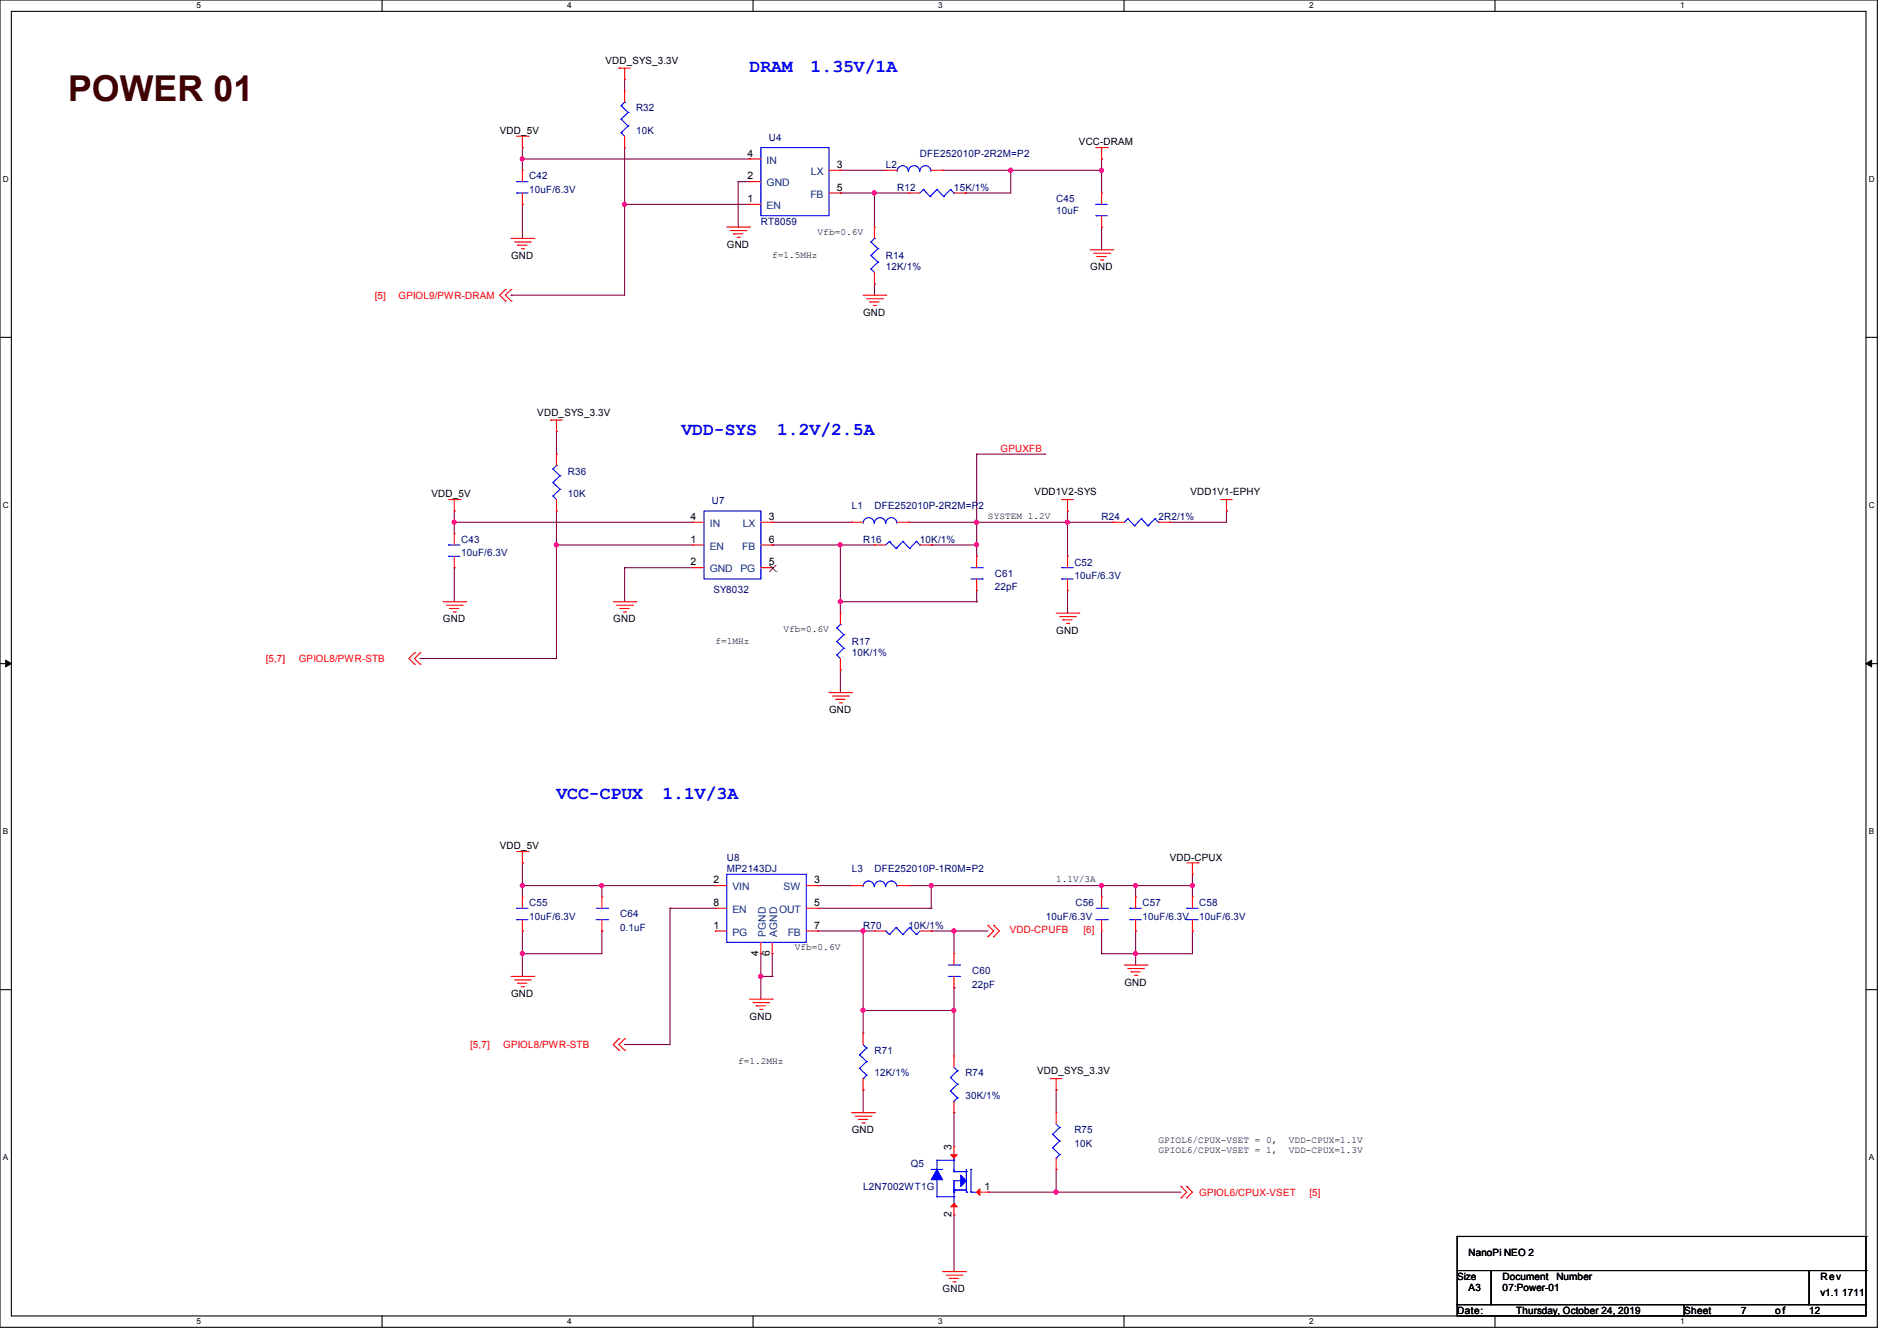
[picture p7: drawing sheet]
<svg xmlns="http://www.w3.org/2000/svg" width="297mm" height="210mm" viewBox="0 0 297 210" stroke-linecap="round" stroke-linejoin="round" font-family="sans-serif">
<path d="M0 0h293.9v207.9h-293.9zM1.8 1.8h290.3v204.3h-290.3z" fill="none" stroke="#000" stroke-width=".17"/>
<g fill="#fff">
<path d="M30.8 .2h.7v1.4h-.7z"/>
<path d="M30.8 206.2h.7v1.4h-.7z"/>
</g>
<path d="M59.8 0v1.8M59.8 206.1v1.8" fill="none" stroke="#000" stroke-width=".17"/>
<g fill="#fff">
<path d="M88.8 .2h.7v1.4h-.7z"/>
<path d="M88.8 206.2h.7v1.4h-.7z"/>
</g>
<path d="M117.9 0v1.8M117.9 206.1v1.8" fill="none" stroke="#000" stroke-width=".17"/>
<g fill="#fff">
<path d="M146.9 .2h.7v1.4h-.7z"/>
<path d="M146.9 206.2h.7v1.4h-.7z"/>
</g>
<path d="M176 0v1.8M176 206.1v1.8" fill="none" stroke="#000" stroke-width=".17"/>
<g fill="#fff">
<path d="M205 .2h.7v1.4h-.7z"/>
<path d="M205 206.2h.7v1.4h-.7z"/>
</g>
<path d="M234.1 0v1.8M234.1 206.1v1.8" fill="none" stroke="#000" stroke-width=".17"/>
<g fill="#fff">
<path d="M263.1 .2h.6v1.4h-.6z"/>
<path d="M263.1 206.2h.6v1.4h-.6z"/>
<path d="M.5 27.3h.9v1.4h-.9z"/>
<path d="M292.6 27.3h.9v1.4h-.9z"/>
<path d="M.5 78.4h.9v1.4h-.9z"/>
<path d="M292.6 78.4h.9v1.4h-.9z"/>
</g>
<path d="M0 52.8h1.8M292.1 52.8h1.8" fill="none" stroke="#000" stroke-width=".17"/>
<g fill="#fff">
<path d="M.5 129.5h.8v1.4h-.8z"/>
<path d="M292.6 129.5h.8v1.4h-.8z"/>
</g>
<path d="M0 103.9h1.8M292.1 103.9h1.8" fill="none" stroke="#000" stroke-width=".17"/>
<path d="M.9 103.4l.9 .5-.9 .5zM292.1 103.9l.9-.5v1z" fill="#000" stroke="#000" stroke-width=".16"/>
<g fill="#fff">
<path d="M.5 180.5h.8v1.4h-.8z"/>
<path d="M292.6 180.5h.8v1.4h-.8z"/>
</g>
<g fill="none" stroke="#000" stroke-width=".17">
<path d="M0 155h1.8M292.1 155h1.8M228.1 199h5.4v5.3h-5.4zM228.1 193.6h.1M228.1 193.6v5.4M228.1 193.6h64M233.5 199h49.8v5.3h-49.8zM283.3 199h8.8v5.3h-8.8zM292.1 193.6h.1M292.1 199h.1M292.1 193.6v5.4M228.1 204.3h35.6v1.8h-35.6z"/>
<path d="M263.7 204.3h28.4v1.8h-28.4z"/>
</g>
<g fill="none" stroke="#800040" stroke-width=".17">
<path d="M97.8 12.4h.1M97.8 12.4v1.8M81.8 32h.1M81.8 24.9h.1M81.8 23.1h.1M81.8 23.1v3.6M81.8 32v5.3M81.8 24.9h35.5M97.8 32h.1M97.8 23.1h.1M97.8 32h19.5M97.8 23.1v23.1h-17.8"/>
<path d="M115.6 28.4h.1M115.6 35.6h.1M115.6 28.4h1.7M115.6 28.4v7.2M117.3 24.9h.1M131.6 30.2h.1M131.6 26.7h.1M131.6 30.2h10.6M131.6 26.7h7.1M136.9 30.2h.1M136.9 30.2v5.4M147.6 26.7h.1"/>
<path d="M147.6 26.7h24.9M151.1 30.2h.1M158.2 26.7h.1M158.2 26.7v3.5h-7.1M172.5 35.6h.1M172.5 26.7h.1M172.5 24.9h.1M172.5 24.9v5.3M172.5 35.6v3.5M80 46.2h.1M136.9 44.4h.1M136.9 44.4v1.8"/>
<path d="M87.1 67.6h.1M87.1 67.6v3.5M152.9 71.1h.1M152.9 71.1v16M152.9 71.1h10.7M163.6 71.1h.1M71.1 80h.1M71.1 88.9h.1M71.1 81.8h.1M71.1 81.8h37.4M71.1 80v3.6M71.1 88.9v5.3"/>
<path d="M87.1 80h.1M87.1 85.3h.1M87.1 85.3h21.4M87.1 80v23.1h-21.3M97.8 88.9h.1M97.8 88.9v5.3M97.8 88.9h10.7M120.9 81.8h.1M120.9 85.3h.1M120.9 81.8h12.4M120.9 85.3h16M131.6 94.2h.1"/>
<path d="M131.6 85.3h.1M131.6 85.3v10.7M131.6 94.2h21.3M142.2 81.8h.1M142.2 81.8h32M145.8 85.3h.1M145.8 85.3h7.1M152.9 81.8h.1M152.9 85.3h.1M152.9 94.2h.1M152.9 92.5v1.7M167.1 80h.1"/>
<path d="M167.1 81.8h.1M167.1 92.5h.1M167.1 80v7.1M167.1 92.5v3.5M183.1 81.8h.1M192 80h.1M192 80v1.8h-8.9M65.8 103.1h.1M131.6 104.9h.1M131.6 104.9v3.6M81.8 138.7h.1M81.8 135.1h.1"/>
<path d="M81.8 135.1v5.4M81.8 138.7h30.2M94.2 138.7h.1M94.2 138.7v1.8M128 138.7h.1M128 138.7h5.3M142.2 138.7h.1M142.2 138.7h44.5M145.8 138.7h.1M145.8 138.7v3.5M172.5 138.7h.1M172.5 138.7v1.8"/>
<path d="M177.8 138.7h.1M177.8 138.7v1.8M186.7 138.7h.1M186.7 136.9h.1M186.7 136.9v3.6M81.8 149.4h.1M81.8 145.8h.1M81.8 145.8v7.1M94.2 145.8h.1M94.2 145.8v3.6h-12.4M104.9 142.2h.1M104.9 142.2v21.4h-7.1"/>
<path d="M104.9 142.2h7.1M119.1 152.9h.1M119.1 149.4h.1M119.1 149.4v7.1M119.1 152.9h1.8M120.9 152.9h.1M120.9 149.4v3.5M128 145.8h.1M128 145.8h8.9M128 142.2h17.8M135.1 158.2h.1M135.1 145.8h.1"/>
<path d="M135.1 145.8v16M135.1 158.2h14.3M145.8 145.8h.1M145.8 142.2h.1M145.8 145.8h8.9M149.4 145.8h.1M149.4 154.7h.1M149.4 158.2h.1M149.4 145.8v3.6M149.4 154.7v10.7M172.5 149.4h.1M172.5 145.8v3.6"/>
<path d="M177.8 149.4h.1M177.8 145.8h.1M177.8 145.8v5.3M186.7 145.8h.1M186.7 145.8v3.6h-14.2M97.8 163.6h.1M135.1 170.7h.1M135.1 170.7v3.5M149.4 174.2h.1M149.4 174.2v5.4M165.4 170.7h.1M165.4 170.7v3.5"/>
<path d="M149.4 190.2h.1M149.4 190.2v8.9M154.7 186.7h.1M154.7 186.7h30.2M165.4 183.1h.1M165.4 186.7h.1M165.4 183.1v3.6"/>
</g>
<g fill="#f0f" stroke="#f0f" stroke-width=".17">
<circle cx="172.4" cy="26.6" r=".32"/>
<circle cx="97.8" cy="32" r=".32"/>
<circle cx="177.8" cy="149.3" r=".32"/>
<circle cx="186.7" cy="138.7" r=".32"/>
<circle cx="177.8" cy="138.7" r=".32"/>
<circle cx="119.1" cy="152.9" r=".32"/>
<circle cx="94.2" cy="138.7" r=".32"/>
<circle cx="81.8" cy="24.9" r=".32"/>
<circle cx="149.3" cy="158.2" r=".32"/>
<circle cx="135.1" cy="158.2" r=".32"/>
<circle cx="135.1" cy="145.8" r=".32"/>
<circle cx="149.3" cy="145.8" r=".32"/>
<circle cx="136.9" cy="30.2" r=".32"/>
<circle cx="158.2" cy="26.6" r=".32"/>
<circle cx="152.9" cy="85.3" r=".32"/>
<circle cx="167.1" cy="81.8" r=".32"/>
<circle cx="152.9" cy="81.8" r=".32"/>
<circle cx="87.1" cy="85.3" r=".32"/>
<circle cx="131.6" cy="94.2" r=".32"/>
<circle cx="131.6" cy="85.3" r=".32"/>
<circle cx="71.1" cy="81.8" r=".32"/>
<circle cx="81.8" cy="138.7" r=".32"/>
<circle cx="81.8" cy="149.3" r=".32"/>
<circle cx="172.4" cy="138.7" r=".32"/>
<circle cx="145.8" cy="138.7" r=".32"/>
<circle cx="165.3" cy="186.7" r=".32"/>
</g>
<g fill="none" stroke="#f00" stroke-width=".17">
<path d="M96.9 10.7h.1M96.9 10.7h1.8M97.8 12.4h.1M97.8 14.2h.1M97.8 10.7v1.7M97.8 14.2v1.8M80 37.3h3.6M80.6 37.9h2.4M80.9 21.3h1.8M81.1 38.4h.1M81.1 38.4h1.4M81.6 38.9h.4"/>
<path d="M81.8 23.1h.1M81.8 26.7h.1M81.8 32h.1M81.8 21.3v1.8M81.8 26.7v1.7M81.8 30.2v1.8M82 38.9h.1M82.7 21.3h.1M83 37.9h.1M83.6 37.3h.1M97.8 23.1h.1M97.8 21.3v1.8"/>
<path d="M113.8 35.6h3.5M114.3 36.1h2.5M114.9 36.6h.1M114.9 36.6h1.4M115.4 37.2h.3M115.7 37.2h.1M116.8 36.1h.1M117.3 35.6h.1M117.3 32h.1M117.3 28.4h.1M117.3 24.9h.1M117.3 32h1.8"/>
<path d="M117.3 28.4h1.8M117.3 24.9h1.8M129.8 30.2h1.8M129.8 26.7h1.8M131.6 26.7h.1M131.6 30.2h.1M136.9 35.6h.1M136.9 35.6v1.7M138.7 26.7h.1M138.7 26.7h1.8M142.2 30.2h.1M142.2 30.2h1.8"/>
<path d="M145.8 26.7h1.8M147.6 26.7h.1M149.4 30.2h1.7M151.1 30.2h.1M170.7 39.1h3.5M171.2 39.7h2.5M171.6 23.1h1.8M172.5 24.9h.1M172.5 30.2h.1M172.5 35.6h.1M172.5 23.1v1.8M172.5 30.2v1.8"/>
<path d="M172.5 33.8v1.8M173.4 23.1h.1M173.7 39.7h.1M174.2 39.1h.1M79.1 47.1h.1M79.1 45.3h.1M79.1 45.3l-.9 .9 .9 .9M80 47.1h.1M80 45.3h.1M80 45.3l-.9 .9 .9 .9M135.1 46.2h3.6M135.7 46.8h2.4"/>
<path d="M136.2 47.3h.1M136.2 47.3h1.4M136.7 47.8h.4M136.9 44.4h.1M136.9 42.7v1.7M137.1 47.8h.1M138.1 46.8h.1M138.7 46.2h.1M171.7 40.2h.1M171.7 40.2h1.5M172.3 40.7h.3M172.6 40.7h.1"/>
<path d="M70.2 78.2h1.8M71.1 78.2v1.8M72 78.2h.1M86.2 65.8h.1M86.2 65.8h1.8M87.1 67.6h.1M87.1 71.1h.1M87.1 65.8v1.8M87.1 71.1v1.8M87.1 78.2v1.8M166.2 78.2h.1M166.2 78.2h1.8"/>
<path d="M167.1 78.2v1.8M191.1 78.2h.1M191.1 78.2h1.8M192 78.2v1.8M69.3 94.2h3.6M69.9 94.8h2.4M70.4 95.3h.1M70.4 95.3h1.4M71 95.8h.3M71.1 80h.1M71.1 83.6h.1M71.1 88.9h.1"/>
<path d="M71.1 83.6v1.7M71.1 87.1v1.8M71.3 95.8h.1M72.3 94.8h.1M72.9 94.2h.1M87.1 80h.1M96 94.2h3.6M96.6 94.8h2.4M97.1 95.3h.1M97.1 95.3h1.4M97.6 95.8h.4M98 95.8h.1"/>
<path d="M99 94.8h.1M99.6 94.2h.1M108.5 85.3h.1M108.5 88.9h.1M108.5 81.8h.1M108.5 85.3h1.7M108.5 88.9h1.7M108.5 81.8h1.7M119.1 85.3h1.8M119.1 88.9h1.8M119.1 81.8h1.8M120.9 81.8h.1"/>
<path d="M120.9 88.9h.1M120.9 85.3h.1M131.6 96h.1M131.6 96v1.8M133.3 81.8h.1M133.3 81.8h1.8M136.9 85.3h.1M136.9 85.3h1.8M140.5 81.8h1.7M142.2 81.8h.1M144 85.3h1.8M145.8 85.3h.1"/>
<path d="M152.9 92.5h.1M152.9 87.1h.1M152.9 87.1v1.8M152.9 90.7v1.8M165.4 96h3.5M165.9 96.6h2.5M166.4 97.1h.1M166.4 97.1h1.5M167 97.6h.3M167.1 80h.1M167.1 87.1h.1M167.1 92.5h.1"/>
<path d="M167.1 87.1v1.8M167.1 90.7v1.8M167.3 97.6h.1M168.4 96.6h.1M168.9 96h.1M174.2 81.8h.1M174.2 81.8h1.8M181.4 81.8h1.7M183.1 81.8h.1M192 80h.1M64.9 104h.1M64.9 102.2h.1"/>
<path d="M64.9 102.2l-.9 .9 .9 .9M65.8 104h.1M65.8 102.2h.1M65.8 102.2l-.9 .9 .9 .9M129.8 108.5h3.5M130.3 109h2.5M130.9 109.5h.1M130.9 109.5h1.4M131.4 110.1h.3M131.6 104.9h.1M131.6 103.1v1.8M131.7 110.1h.1"/>
<path d="M132.8 109h.1M133.3 108.5h.1M80.9 133.3h1.8M81.8 135.1h.1M81.8 133.3v1.8M82.7 133.3h.1M112 138.7h.1M112 138.7h1.8M126.2 138.7h1.8M128 138.7h.1M133.3 138.7h.1M133.3 138.7h1.8"/>
<path d="M140.5 138.7h1.7M142.2 138.7h.1M185.8 135.1h1.8M186.7 136.9h.1M186.7 135.1v1.8M187.6 135.1h.1M80 152.9h3.6M80.6 153.5h2.4M81.1 154h.1M81.1 154h1.4M81.6 154.5h.4M81.8 140.5h.1"/>
<path d="M81.8 145.8h.1M81.8 140.5v1.7M81.8 144v1.8M82 154.5h.1M83 153.5h.1M83.6 152.9h.1M94.2 145.8h.1M94.2 140.5h.1M94.2 140.5v1.7M94.2 144v1.8M112 145.8h.1M112 142.2h.1"/>
<path d="M112 145.8h1.8M112 142.2h1.8M117.3 156.5h3.6M117.9 157h2.5M118.4 157.5h.1M118.4 157.5h1.4M119 158.1h.3M119.1 149.4h.1M119.1 147.6v1.8M119.3 158.1h.1M120.4 157h.1M120.9 156.5h.1"/>
<path d="M120.9 149.4h.1M120.9 147.6v1.8M126.2 145.8h1.8M126.2 142.2h1.8M128 142.2h.1M128 145.8h.1M136.9 145.8h.1M136.9 145.8h1.8M144 145.8h1.8M145.8 145.8h.1M149.4 154.7h.1M149.4 149.4h.1"/>
<path d="M149.4 149.4v1.7M149.4 152.9v1.8M154.7 144.9h.1M154.7 146.7h.1M154.7 144.9l.9 .9-.9 .9M155.6 144.9h.1M155.6 146.7h.1M155.6 144.9l.9 .9-.9 .9M172.5 140.5h.1M172.5 145.8h.1M172.5 140.5v1.7M172.5 144v1.8"/>
<path d="M176 151.1h3.6M176.6 151.7h2.4M177.1 152.2h.1M177.1 152.2h1.4M177.6 152.7h.4M177.8 140.5h.1M177.8 145.8h.1M177.8 140.5v1.7M177.8 144v1.8M178 152.7h.1M179 151.7h.1M179.6 151.1h.1"/>
<path d="M186.7 140.5h.1M186.7 145.8h.1M186.7 140.5v1.7M186.7 144v1.8M96.9 164.5h.1M96.9 162.7h.1M96.9 162.7l-.9 .9 .9 .9M97.8 164.5h.1M97.8 162.7h.1M97.8 162.7l-.9 .9 .9 .9M133.3 174.2h3.6M133.9 174.8h2.5"/>
<path d="M134.4 175.3h.1M134.4 175.3h1.4M135 175.9h.3M135.1 161.8h.1M135.1 170.7h.1M135.1 161.8v1.8M135.1 168.9v1.8M135.3 175.9h.1M136.4 174.8h.1M136.9 174.2h.1M149.4 165.4h.1M149.4 174.2h.1"/>
<path d="M149.4 179.6h.1M149.4 165.4v1.7M149.4 172.5v1.7M149.4 179.6v1.8M164.5 168.9h.1M164.5 168.9h1.7M165.4 170.7h.1M165.4 174.2h.1M165.4 168.9v1.8M165.4 174.2v1.8M147.6 199.1h3.5M148.1 199.7h2.5"/>
<path d="M149.4 190.2h.1M149.4 188.5v1.7M150.6 199.7h.1M151.1 199.1h.1M152.9 186.7h1.8M154.7 186.7h.1M165.4 183.1h.1M165.4 181.4v1.7M184.9 187.6h.1M184.9 185.8h.1M184.9 185.8l.9 .9-.9 .9M185.8 187.6h.1"/>
<path d="M185.8 185.8h.1M185.8 185.8l.9 .9-.9 .9M148.6 200.2h.1M148.6 200.2h1.5M149.2 200.7h.3M149.5 200.7h.1"/>
</g>
<g fill="none" stroke="#00f" stroke-width=".17">
<path d="M97.2 18.7h.1M97.2 16.6h.1M97.2 18.7l1.1 1M97.2 16.6l1.1 1M97.8 16h.1M97.8 16l-.6 .6M98.3 19.7h.1M98.3 17.6h.1M98.3 19.7l-1.1 1.1M98.3 17.6l-1.1 1.1M80.9 28.4h.1M80.9 30.2h.1"/>
<path d="M80.9 28.4h1.8M80.9 30.2h1.8M97.2 20.8h.1M97.2 20.8l.6 .5M119.1 23.1h10.7v10.7h-10.7zM136.4 37.9h.1M136.4 37.9l1.1 1M136.9 37.3h.1M136.9 37.3l-.5 .6M137.5 38.9h.1M137.5 38.9l-1.1 1.1M140.5 26.8a.87 .87 0 0 1 .8-.8 .87 .87 0 0 1 .9 .8"/>
<path d="M142.2 26.8a.87 .87 0 0 1 .9-.8 .87 .87 0 0 1 .9 .8M144 26.8a.87 .87 0 0 1 .9-.8 .87 .87 0 0 1 .9 .8M144.6 29.7h.1M144.6 29.7l-.6 .5M144.6 29.7l1 1.1M145.6 30.8h.1M146.7 29.7h.1M146.7 29.7l-1.1 1.1M146.7 29.7l1 1.1M147.7 30.8h.1M148.8 29.7h.1M148.8 29.7l-1.1 1.1"/>
<path d="M148.8 29.7l.6 .5M149.4 30.2h.1M171.6 32h.1M171.6 33.8h.1M171.6 32h1.8M171.6 33.8h1.8M136.4 42.1h.1M136.4 40h.1M136.4 42.1l.5 .6M136.4 40l1.1 1.1M137.5 41.1h.1M137.5 41.1l-1.1 1"/>
<path d="M86.6 77.7h.1M86.6 75.6h.1M86.6 73.4h.1M86.6 77.7l.5 .5M86.6 75.6l1.1 1M86.6 73.4l1.1 1.1M87.1 72.9h.1M87.1 72.9l-.5 .5M87.7 76.6h.1M87.7 74.5h.1M87.7 76.6l-1.1 1.1M87.7 74.5l-1.1 1.1"/>
<path d="M70.2 85.3h.1M70.2 87.1h.1M70.2 85.3h1.8M70.2 87.1h1.8M110.2 80h8.9v10.7h-8.9zM131 98.3h.1M131 98.3l1.1 1.1M131.6 97.8h.1M131.6 97.8l-.6 .5M132.1 99.4h.1M132.1 99.4l-1.1 1.1M135.1 82a.87 .87 0 0 1 .9-.9 .87 .87 0 0 1 .9 .9"/>
<path d="M136.9 82a.87 .87 0 0 1 .9-.9 .87 .87 0 0 1 .8 .9M138.7 82a.87 .87 0 0 1 .9-.9 .87 .87 0 0 1 .8 .9M139.2 84.8h.1M139.2 84.8l-.5 .5M139.2 84.8l1.1 1.1M140.3 85.9h.1M141.4 84.8h.1M141.4 84.8l-1.1 1.1M141.4 84.8l1 1.1M142.4 85.9h.1M143.5 84.8h.1M143.5 84.8l-1.1 1.1"/>
<path d="M143.5 84.8l.5 .5M144 85.3h.1M152 88.9h1.8M152 90.7h1.8M153.8 90.7h.1M153.8 88.9h.1M166.2 88.9h.1M166.2 90.7h.1M166.2 88.9h1.8M166.2 90.7h1.8M176.6 81.2h.1M176.6 81.2l-.6 .6"/>
<path d="M176.6 81.2l1 1.1M177.6 82.3h.1M178.7 81.2h.1M178.7 81.2l-1.1 1.1M178.7 81.2l1 1.1M179.7 82.3h.1M180.8 81.2h.1M180.8 81.2l-1.1 1.1M180.8 81.2l.6 .6M181.4 81.8h.1M131 102.6h.1M131 100.5h.1"/>
<path d="M131 102.6l.6 .5M131 100.5l1.1 1M132.1 101.5h.1M132.1 101.5l-1.1 1.1M113.8 136.9h12.4v10.7h-12.4zM135.1 138.9a.87 .87 0 0 1 .9-.9 .87 .87 0 0 1 .9 .9M136.9 138.9a.87 .87 0 0 1 .9-.9 .87 .87 0 0 1 .8 .9M138.7 138.9a.87 .87 0 0 1 .9-.9 .87 .87 0 0 1 .8 .9M80.9 142.2h.1M80.9 144h.1M80.9 142.2h1.8M80.9 144h1.8"/>
<path d="M93.3 142.2h1.8M93.3 144h1.8M95.1 144h.1M95.1 142.2h.1M138.7 145.8h.1M138.7 145.8l.5 .5M139.2 146.3h.1M140.3 145.2h.1M140.3 145.2l1.1 1.1M140.3 145.2l-1.1 1.1M141.4 146.3h.1M142.4 145.2h.1"/>
<path d="M142.4 145.2l1.1 1.1M142.4 145.2l-1 1.1M143.5 146.3h.1M144 145.8l-.5 .5M148.5 152.9h1.7M148.5 151.1h1.7M150.2 152.9h.1M150.2 151.1h.1M171.6 142.2h1.8M171.6 144h1.8M173.4 142.2h.1M173.4 144h.1"/>
<path d="M176.9 142.2h.1M176.9 144h.1M176.9 142.2h1.8M176.9 144h1.8M185.8 142.2h.1M185.8 144h.1M185.8 142.2h1.8M185.8 144h1.8M134.6 165.2h.1M134.6 167.3h.1M134.6 165.2l1.1 1M134.6 167.3l1.1 1.1"/>
<path d="M135.1 168.9h.1M135.1 163.6l.6 .5M135.7 164.1h.1M135.7 166.2h.1M135.7 168.4h.1M135.7 164.1l-1.1 1.1M135.7 166.2l-1.1 1.1M135.7 168.4l-.6 .5M148.8 168.7h.1M148.8 170.9h.1M148.8 168.7l1.1 1.1M148.8 170.9l1.1 1"/>
<path d="M149.4 172.5h.1M149.4 167.1l.5 .6M149.9 167.7h.1M149.9 169.8h.1M149.9 171.9h.1M149.9 167.7l-1.1 1M149.9 169.8l-1.1 1.1M149.9 171.9l-.5 .6M164.8 177.6h.1M164.8 179.7h.1M164.8 177.6l1.1 1.1M164.8 179.7l1.1 1.1"/>
<path d="M165.4 176l.5 .6M165.9 176.6h.1M165.9 178.7h.1M165.9 176.6l-1.1 1M165.9 178.7l-1.1 1M145.8 183.1h.1M145.8 183.1h1.8M146.7 181.7h.1M146.7 187.4h.1M146.7 181.7v1.4M146.7 184.7v2.7M146.7 181.7h2.7"/>
<path d="M146.7 187.4h2.7M149.4 183.5h.1M149.4 186.7h.1M149.4 186.4h.1M149.4 188.5h.1M149.4 181.7h.1M149.4 187.4h.1M149.4 181.4v2.1M149.4 183.5h1.9M149.4 186.4h1.9M149.5 186.4h.1M150.4 184.9h.1"/>
<path d="M150.4 184.9h-1v3.6M151.1 183.5h.1M151.3 186.7h.1M151.3 183.5h.1M151.3 183.1v3.6M152 186.7h.1M152 183.1h.1M152 186.7h.9M152 183.1v3.6M165.4 181.4h.1M165.9 180.8h.1M165.9 180.8l-.5 .6"/>
</g>
<path d="M120.5 89.5h.1M120.5 88.5l1 1M121.5 89.5h.1M121.5 88.5l-1 1" fill="none" stroke="#804000" stroke-width=".16"/>
<g fill="#00f" stroke="#00f" stroke-width=".17">
<path d="M150.4 184l.9 .9-.9 .9z"/>
<path d="M146.7 183.1l.9 1.6h-1.8z" fill-rule="evenodd"/>
</g>
<g fill="#f00" stroke="#f00" stroke-width=".17">
<path d="M152.9 186.7l.5-.5v1z"/>
<path d="M148.8 180.8h1.1l-.5 .6z"/>
<path d="M148.8 189l.6-.5 .5 .5z"/>
</g>
<text font-size="5.6" fill="#400000" x="10.7" y="15.8">POWER 01</text>
<g font-size="2.8" fill="#00f">
<text x="117.3" y="11.3">DRAM</text>
<text x="126.9" y="11.3">1.35V/1A</text>
<text x="106.7" y="68.2">VDD-SYS</text>
<text x="121.7" y="68.2">1.2V/2.5A</text>
<text x="87.1" y="125.1">VCC-CPUX</text>
<text x="103.7" y="125.1">1.1V/3A</text>
</g>
<g font-size="1.6">
<text x="94.8" y="10">VDD_SYS_3.3V</text>
<text x="78.2" y="21">VDD_5V</text>
<text x="168.9" y="22.8">VCC-DRAM</text>
<text x="117" y="28.1">2</text>
<text x="117" y="24.5">4</text>
<text x="131" y="26.3">3</text>
<text x="131" y="29.8">5</text>
<text x="117" y="31.6">1</text>
<text x="80" y="40.6">GND</text>
<text x="113.8" y="38.8">GND</text>
<text x="170.7" y="42.3">GND</text>
<text x="135.1" y="49.4">GND</text>
<text x="84.1" y="65.1">VDD_SYS_3.3V</text>
<text x="67.6" y="77.9">VDD_5V</text>
<text x="162" y="77.6">VDD1V2-SYS</text>
<text x="186.4" y="77.6">VDD1V1-EPHY</text>
<text x="108.1" y="81.4">4</text>
<text x="120.4" y="81.4">3</text>
<text x="108.1" y="85">1</text>
<text x="108.1" y="88.5">2</text>
<text x="120.4" y="88.5">5</text>
<text x="120.4" y="85">6</text>
<text x="69.3" y="97.5">GND</text>
<text x="96" y="97.5">GND</text>
<text x="165.4" y="99.2">GND</text>
<text x="129.8" y="111.7">GND</text>
<text x="78.2" y="133">VDD_5V</text>
<text x="183.1" y="134.8">VDD-CPUX</text>
<text x="111.7" y="138.3">2</text>
<text x="111.7" y="141.9">8</text>
<text x="127.5" y="138.3">3</text>
<text x="127.5" y="141.9">5</text>
<text x="111.7" y="145.4">1</text>
<text x="118.8" y="149.7" transform="rotate(-90 118.8 149.7)">4</text>
<text x="120.5" y="149.7" transform="rotate(-90 120.5 149.7)">6</text>
<text x="127.5" y="145.4">7</text>
<text x="176" y="154.3">GND</text>
<text x="80" y="156.1">GND</text>
<text x="117.4" y="159.7">GND</text>
<text x="162.4" y="168.2">VDD_SYS_3.3V</text>
<text x="133.4" y="177.5">GND</text>
<text x="149" y="180.1" transform="rotate(-90 149 180.1)">3</text>
<text x="149" y="190.6" transform="rotate(-90 149 190.6)">2</text>
<text x="154.1" y="186.3">1</text>
<text x="229.9" y="196.7">NanoPi NEO 2</text>
<text x="147.6" y="202.4">GND</text>
<text x="228.1" y="200.4">Size</text>
<text x="229.9" y="202.2">A3</text>
<text x="235.2" y="200.4">Document</text>
<text x="235.3" y="202.2">07:Power-01</text>
<text x="243.7" y="200.4">Number</text>
<text x="285" y="200.4">Rev</text>
<text x="285" y="202.9">v1.1 1711</text>
<text x="228.1" y="205.7">Date:</text>
<text x="237.4" y="205.7">Thursday, October 24, 2019</text>
<text x="263.7" y="205.7">Sheet</text>
<text x="272.6" y="205.7">7</text>
<text x="277.9" y="205.7">o f</text>
<text x="283.3" y="205.7">12</text>
</g>
<g font-size="1.6" fill="#000080">
<text x="99.6" y="17.4">R32</text>
<text x="99.6" y="21">10K</text>
<text x="120.4" y="22.1">U4</text>
<text x="82.9" y="28.1">C42</text>
<text x="138.7" y="26.3">L2</text>
<text x="140.5" y="29.9">R12</text>
<text x="144" y="24.6">DFE252010P-2R2M=P2</text>
<text x="149.4" y="29.9">15K/1%</text>
<text x="82.9" y="30.2">10uF/6.3V</text>
<text x="119.1" y="35.2">RT8059</text>
<text x="165.4" y="31.7">C45</text>
<text x="165.4" y="33.4">10uF</text>
<text x="138.7" y="40.6">R14</text>
<text x="138.7" y="42.3">12K/1%</text>
<text x="88.9" y="74.3">R36</text>
<text x="88.9" y="77.9">10K</text>
<text x="111.5" y="79">U7</text>
<text x="133.4" y="79.7">L1</text>
<text x="136.9" y="79.7">DFE252010P-2R2M=P2</text>
<text x="172.5" y="81.4">R24</text>
<text x="181.4" y="81.4">2R2/1%</text>
<text x="72.2" y="85">C43</text>
<text x="72.2" y="87.1">10uF/6.3V</text>
<text x="135.1" y="85">R16</text>
<text x="144" y="85">10K/1%</text>
<text x="168.2" y="88.6">C52</text>
<text x="111.7" y="92.8">SY8032</text>
<text x="155.8" y="90.3">C61</text>
<text x="155.8" y="92.5">22pF</text>
<text x="168.2" y="90.7">10uF/6.3V</text>
<text x="133.4" y="101">R17</text>
<text x="133.4" y="102.8">10K/1%</text>
<text x="113.8" y="134.8">U8</text>
<text x="113.8" y="136.6">MP2143DJ</text>
<text x="133.4" y="136.6">L3</text>
<text x="136.9" y="136.6">DFE252010P-1R0M=P2</text>
<text x="82.9" y="141.9">C55</text>
<text x="97.1" y="143.7">C64</text>
<text x="168.4" y="141.9">C56</text>
<text x="178.9" y="141.9">C57</text>
<text x="187.8" y="141.9">C58</text>
<text x="82.9" y="144">10uF/6.3V</text>
<text x="97.1" y="145.8">0.1uF</text>
<text x="135.1" y="145.5">R70</text>
<text x="142.2" y="145.5">10K/1%</text>
<text x="163.8" y="144">10uF/6.3V</text>
<text x="178.9" y="144">10uF/6.3V</text>
<text x="187.8" y="144">10uF/6.3V</text>
<text x="152.2" y="152.6">C60</text>
<text x="152.2" y="154.7">22pF</text>
<text x="136.9" y="165">R71</text>
<text x="136.9" y="168.6">12K/1%</text>
<text x="151.1" y="168.6">R74</text>
<text x="151.1" y="172.1">30K/1%</text>
<text x="168.2" y="177.5">R75</text>
<text x="168.2" y="179.6">10K</text>
<text x="142.6" y="182.8">Q5</text>
<text x="135.1" y="186.4">L2N7002WT1G</text>
</g>
<g font-size="1.6" fill="#004080">
<text x="120" y="29.2">GND</text>
<text x="120" y="25.6">IN</text>
<text x="127" y="27.4">LX</text>
<text x="120" y="32.7">EN</text>
<text x="126.9" y="30.9">FB</text>
<text x="111.1" y="82.5">IN</text>
<text x="116.3" y="82.5">LX</text>
<text x="111.1" y="86.1">EN</text>
<text x="111.1" y="89.6">GND</text>
<text x="115.9" y="89.6">PG</text>
<text x="116.2" y="86.1">FB</text>
<text x="114.7" y="139.4">VIN</text>
<text x="114.7" y="143">EN</text>
<text x="122" y="143">OUT</text>
<text x="122.7" y="139.4">SW</text>
<text x="114.7" y="146.5">PG</text>
<text x="119.9" y="146.7" transform="rotate(-90 119.9 146.7)">PGND</text>
<text x="121.7" y="146.7" transform="rotate(-90 121.7 146.7)">AGND</text>
<text x="123.3" y="146.5">FB</text>
</g>
<g font-size="1.6" fill="#f00">
<text x="58.7" y="46.8">[5]</text>
<text x="62.4" y="46.8">GPIOL9/PWR-DRAM</text>
<text x="156.6" y="70.8">GPUXFB</text>
<text x="41.6" y="103.7">[5,7]</text>
<text x="46.8" y="103.7">GPIOL8/PWR-STB</text>
<text x="158.1" y="146.2">VDD-CPUFB</text>
<text x="169.6" y="146.2">[6]</text>
<text x="73.6" y="164.1">[5,7]</text>
<text x="78.8" y="164.1">GPIOL8/PWR-STB</text>
<text x="187.8" y="187.2">GPIOL6/CPUX-VSET</text>
<text x="205" y="187.2">[5]</text>
</g>
<g font-size="1.5">
<text x="120.9" y="40.3">f=1.5MHz</text>
<text x="128" y="36.8">Vfb=0.6V</text>
<text x="154.7" y="81.2">SYSTEM 1.2V</text>
<text x="112" y="100.8">f=1MHz</text>
<text x="122.7" y="99">Vfb=0.6V</text>
<text x="165.4" y="138.1">1.1V/3A</text>
<text x="124.5" y="148.8">Vfb=0.6V</text>
<text x="115.6" y="166.6">f=1.2MHz</text>
<text x="181.4" y="179">GPIOL6/CPUX-VSET = 0,</text>
<text x="201.8" y="179">VDD-CPUX=1.1V</text>
<text x="181.4" y="180.5">GPIOL6/CPUX-VSET = 1,</text>
<text x="201.8" y="180.5">VDD-CPUX=1.3V</text>
</g>
<g font-size="1.3">
<text x="30.8" y="1.3">5</text>
<text x="88.8" y="1.3">4</text>
<text x="146.9" y="1.3">3</text>
<text x="205" y="1.3">2</text>
<text x="263.1" y="1.3">1</text>
<text x=".5" y="28.4">D</text>
<text x="292.6" y="28.4">D</text>
<text x=".5" y="79.5">C</text>
<text x="292.6" y="79.5">C</text>
<text x=".5" y="130.6">B</text>
<text x="292.6" y="130.6">B</text>
<text x=".5" y="181.7">A</text>
<text x="292.6" y="181.7">A</text>
<text x="30.8" y="207.4">5</text>
<text x="88.8" y="207.4">4</text>
<text x="146.9" y="207.4">3</text>
<text x="205" y="207.4">2</text>
<text x="263.1" y="207.4">1</text>
</g>
</svg>
